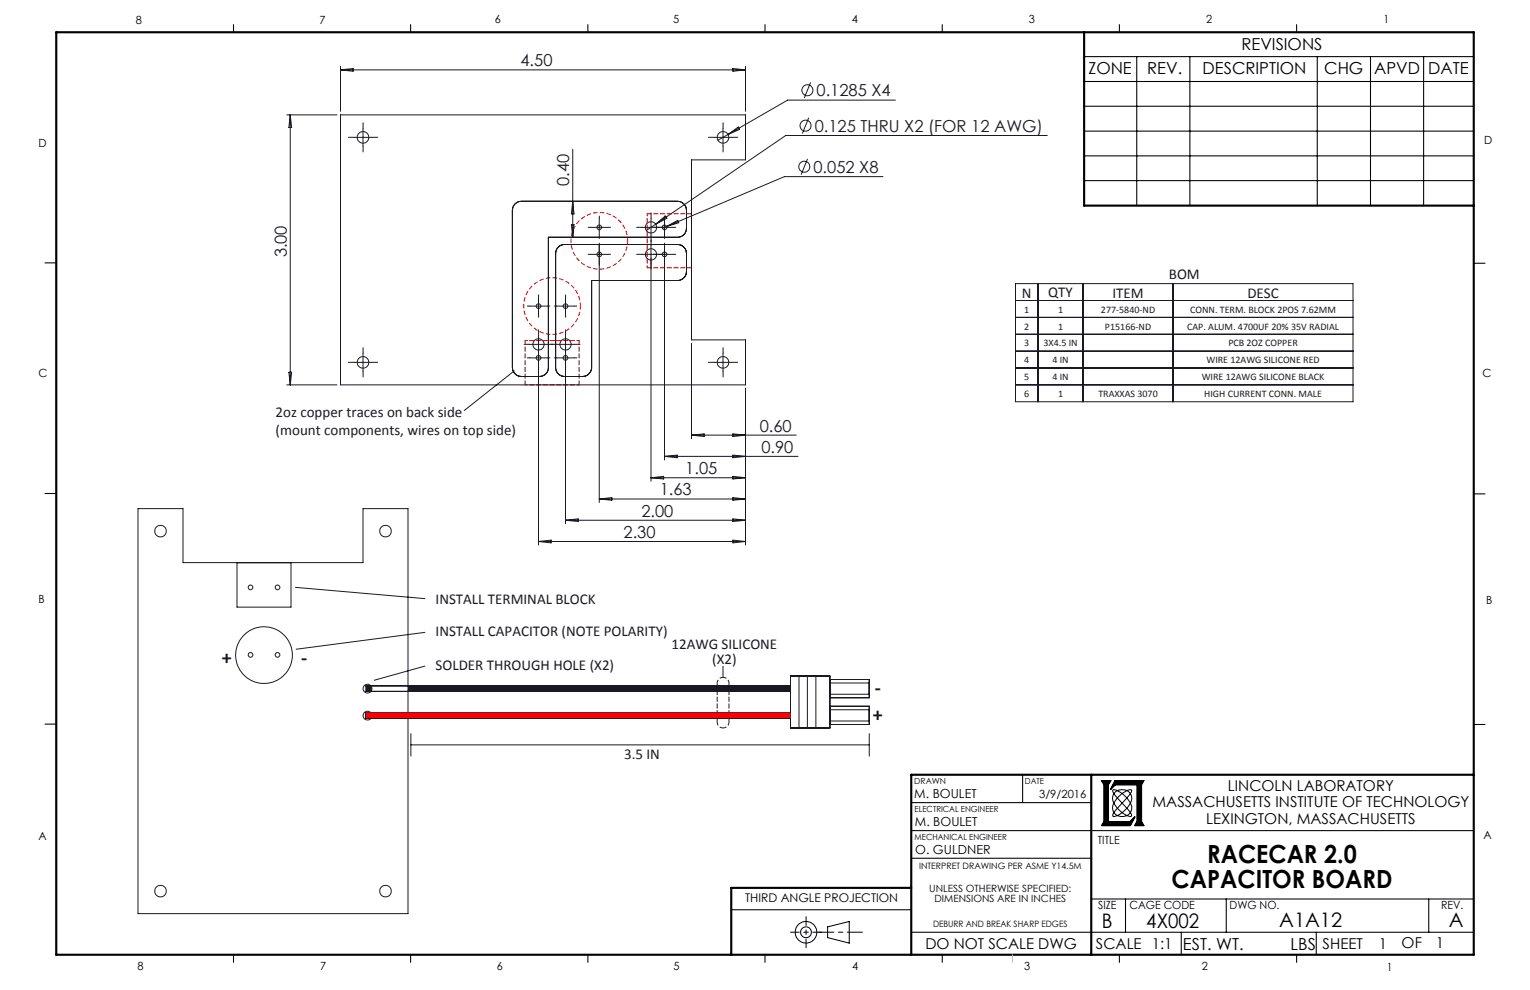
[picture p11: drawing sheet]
<svg xmlns="http://www.w3.org/2000/svg" width="432mm" height="279mm" viewBox="0 0 432 279" stroke-linecap="round" stroke-linejoin="round" font-family="sans-serif">
<g fill="none" stroke="#000" stroke-width=".28">
<path d="M311 220.3l.7 1.2v10.3l-.7 1.2M313.4 220.3l-.7 1.2v10.3h6.4l1.2-1.2-1.2 2.4h-8.3l.7-1.2v-10.3l-.7-1.2h2.7l-.7 1.2v10.3M314.4 226.7l-.4 1.3 .4 1.3M314.4 226.7l1.5 2 2.2 1.5M314.4 229.3l-.2 .3a.53 .53 0 0 0 0 .8 .53 .53 0 0 0 .8-.1l.3-.1M314.4 229.3l.9 .9M314.4 224l.9 1.2M314.4 224l-.4 1.3 .4 1.4M314.8 220.3l-1.3 2.4 1.3-1.2M315.3 230.2l1.1 .2 1.7-.2M315.3 223.1l1.1 .7 1.3 1.1 1.3 1.8M315.3 223.1l1.4-.3 1.4 .3"/>
<path d="M315.3 223.1l-.9 .9M315.3 223.1l-.3-.1a.55 .55 0 0 0-.9 0 .55 .55 0 0 0 .2 .8l.1 .2M315.3 228.1l-.9 1.2M315.3 225.2l2.7 2.9M318 228.1l1 1.2M318 225.2l-2.7 2.9M318.1 223.1l-1.2 .7-1.3 1.1-1.2 1.8M318.1 223.1l.3-.1a.55 .55 0 0 1 .9 0 .55 .55 0 0 1-.2 .8l-.1 .2M318.1 223.1l.9 .9M318.9 231.8l1.3-1.2-1.3 2.4M319 229.3l-.9 .9M319 229.3l.1 .2a.56 .56 0 0 1 .2 .8 .56 .56 0 0 1-.9 0l-.3-.1"/>
<path d="M319 226.7l-1.6 2-2.1 1.5M319 224l.4 1.1-.4 1.6M319 224l-1 1.2M319 226.7l.4 1.1-.4 1.5M320.9 221.5v10.3l-.7 1.2h2.7l-.7-1.2v-10.3l.7-1.2h-8.3l-1.2 2.4 1.2-1.2h6.4v10.3l-.7 1.2M322.7 220.3l-.6 1.2v10.3l.6 1.2M233.6 261.6l6.1-1.5v6.1l-6.1-1.6z"/>
<circle cx="227.5" cy="263.1" r="1.52"/>
<circle cx="227.5" cy="263.1" r="3.1"/>
</g>
<path d="M177.1 68a8 8 0 0 0-11.8-7 8 8 0 0 0-.4 13.8 8 8 0 0 0 12.2-6.4v-.4M163.8 86.4a8 8 0 0 0-11.9-7 8 8 0 0 0-.3 13.8 8 8 0 0 0 12.2-6.4v-.4" fill="none" stroke="#f00" stroke-width=".28" stroke-dasharray="1.3 .6" stroke-dashoffset=".3" stroke-linecap="butt"/>
<g fill="none" stroke="#191924" stroke-width=".28">
<path d="M96.1 32.4h114.3v12.7h-15.2v50.8h15.2v12.7h-114.3zM144.6 59.4v.2M144.6 59.3v.1M144.6 59.6v44.1M147.1 56.8a2.58 2.58 0 0 0-2.5 2.5M147.1 56.8h44.1a2.58 2.58 0 0 1 2.5 2.5v5.1a2.52 2.52 0 0 1-2.5 2.6h-36.4v36.7M156.8 71.8v.3M156.8 71.5v.3M156.8 72.1v31.6M159.3 69a2.58 2.58 0 0 0-2.5 2.5M159.3 69h31.9a2.58 2.58 0 0 1 2.5 2.5v5.1a2.58 2.58 0 0 1-2.5 2.6h-24.2v24.5a2.58 2.58 0 0 1-2.6 2.6M286.6 84.8h95.2"/>
<path d="M286.6 80h95.2v33.4h-95.2zM286.6 89.6h95.2M286.6 94.3h95.2M286.6 99.1h95.2M292.9 80v33.4M305.6 80v33.4M331 80v33.4M144.6 103.7a2.58 2.58 0 0 0 2.5 2.6M145.1 104.7l-14.1 11.2M154.8 103.7a2.52 2.52 0 0 1-2.6 2.6h-5.1M156.8 103.7a2.58 2.58 0 0 0 2.5 2.6M159.3 106.3h5.1"/>
<path d="M286.6 103.9h95.2M286.6 108.6h95.2M38.9 143.5h12.7v15.3h50.8v-15.3h12.7v114.3h-76.2zM66.9 158.8v12.5h15.2v-12.5M83.4 165.8l36.5 3.1M119.9 178.5l-36.3 4.7M119.9 188l-14.3 4M204 188v3.2M223.1 193.6h-119.8v1.5h119.8M223.1 190.8h11.1v14.7h-11.1zM225.5 190.8v14.7M227.9 190.8v14.7"/>
<path d="M230.3 190.8v14.7M234.2 191.8h11.1v5.1h-11.1M234.2 199.3h11.1v5.2h-11.1M234.2 195.9h11.1M234.2 192.8h11.1M116 207v6.4M116 210.2h129.3M223.1 201.1h-119.8v1.6h119.8M234.2 203.5h11.1M234.2 200.3h11.1M245.3 207v6.4"/>
<circle cx="102.4" cy="38.8" r="1.63"/>
<circle cx="204" cy="38.8" r="1.63"/>
<circle cx="169.1" cy="71.8" r=".66"/>
<circle cx="169.1" cy="64.2" r=".66"/>
<circle cx="183.7" cy="64.2" r="1.59"/>
<circle cx="183.7" cy="71.8" r="1.59"/>
<circle cx="187.6" cy="71.8" r=".66"/>
<circle cx="187.6" cy="64.2" r=".66"/>
<circle cx="152" cy="97.2" r="1.59"/>
<circle cx="152" cy="86.4" r=".66"/>
<circle cx="159.6" cy="97.2" r="1.59"/>
<circle cx="159.6" cy="86.4" r=".66"/>
<circle cx="102.4" cy="102.3" r="1.63"/>
<circle cx="152" cy="101" r=".66"/>
<circle cx="159.6" cy="101" r=".66"/>
<circle cx="204" cy="102.3" r="1.63"/>
<circle cx="45.3" cy="149.9" r="1.63"/>
<circle cx="108.8" cy="149.9" r="1.63"/>
<circle cx="70.7" cy="165.8" r=".66"/>
<circle cx="78.3" cy="165.8" r=".66"/>
<circle cx="70.7" cy="184.8" r=".66"/>
<circle cx="74.5" cy="184.9" r="8"/>
<circle cx="78.3" cy="184.8" r=".66"/>
<circle cx="103.7" cy="194.4" r="1.24"/>
<circle cx="103.7" cy="202" r="1.24"/>
<circle cx="45.3" cy="251.5" r="1.63"/>
<circle cx="108.8" cy="251.5" r="1.63"/>
</g>
<path d="M204.1 191.2l-1.2 .4-.5 1.2M205.7 192.8l-.5-1.2-1.1-.4M202.4 203.8l.5 1.2 1.2 .4M204.1 205.4l1.1-.4 .5-1.2" fill="none" stroke="#191924" stroke-width=".28" stroke-dasharray="1.3 .6" stroke-dashoffset=".3" stroke-linecap="butt"/>
<path d="M227.5 258.7v8.8M231.9 263.1h-8.8" fill="none" stroke="#000" stroke-width=".28" stroke-dasharray="15.2 1.3 1.3 1.3" stroke-dashoffset="12.8"/>
<path d="M231.1 263.1h12.3" fill="none" stroke="#000" stroke-width=".28" stroke-dasharray="15.2 1.3 1.3 1.3" stroke-dashoffset="11"/>
<g fill="none" stroke="#000" stroke-width=".3">
<path d="M65.9 6.9v2.2M115.9 6.9v2.2M165.9 6.9v2.2M215.9 6.9v2.2M265.9 6.9v2.2M306 16h109.9M315.9 6.9v2.2M320.8 16v42M335.8 16v42M365.9 6.9v2.2M371.8 16v42.1M386.8 16v42.1"/>
<path d="M401.8 16v42.1M306 23h109.9M306 30h109.9M306 37h109.9M306 44h109.9M306 51h109.9M12.7 74.2h3.2M415.9 74.3h3.2M12.7 139.3h3.2M415.9 139.4h3.2M12.7 204.4h3.2M288.6 218.7v7.8"/>
<path d="M415.9 204.5h3.2M257.2 226.5h50.8M257.2 234.4h158.7M206.4 256.8h50.8M257.2 242.2h50.8M308 253.7h107.9M317.6 253.7v9.4M346.1 253.7v9.4M403.2 253.7v9.4M65.9 269.5v2.1M115.9 269.5v2.1M165.9 269.5v2.1"/>
<path d="M215.9 269.5v2.1M257.2 263.1h158.7M265.9 269.5v2.1M315.9 269.5v2.1M333.4 263.1v6.4M365.9 269.5v2.1M371.5 263.1v6.4"/>
</g>
<path d="M15.9 9.1h400v260.4h-400zM306 9.1v48.9h109.9M308 218.7v50.8M415.9 218.7h-158.7v50.8M257.2 250.6h-50.8v18.9" fill="none" stroke="#000" stroke-width=".6"/>
<path d="M182.6 75.6h12.5M195.1 60.3h-12.5M148.2 96.1v12.5M163.4 108.6v-12.5" fill="none" stroke="#f00" stroke-width=".28" stroke-dasharray="1.3 .6" stroke-dashoffset=".1"/>
<path d="M182.6 60.3v15.3M195.1 75.6v-15.3M163.4 96.1h-15.2M148.2 108.6h15.2" fill="none" stroke="#f00" stroke-width=".28" stroke-dasharray="1.3 .6" stroke-dashoffset=".6"/>
<path d="M202.4 192.8v11M205.7 203.8v-11" fill="none" stroke="#191924" stroke-width=".28" stroke-dasharray="1.3 .6" stroke-dashoffset="-.1"/>
<path d="M285.8 269.5v2.1" fill="none" stroke="#c0c0c0" stroke-width=".28"/>
<path d="M314.8 220.3l-1.3 2.4 1.3-1.2h6.2v10.3l-.7 1.2h2.6l-.7-1.2v-10.3l.7-1.2zM311 220.3l.7 1.2v10.3l-.7 1.2h8.1l1.2-2.4-1.2 1.2h-6.3v-10.3l.7-1.2z" fill-rule="evenodd" fill="#000"/>
<path d="M104.6 201.1l.4 .6-.3 1h10.4v-1.6zM103.3 201.1v1.6h1.4l.3-.5-.3-1zM115.1 201.1v1.6h87.3v-1.6zM202.4 201.1v1.6h3.3v-1.6zM205.7 201.1v1.6h17.4v-1.6z" fill-rule="evenodd" fill="#f00"/>
<path d="M104.7 193.6l.3 1-.3 .5h10.4v-1.5zM115.1 193.6v1.5h87.3v-1.5zM104.7 193.6l.3 1-.3 .5h10.4v-1.5zM205.7 193.6v1.5h17.4v-1.5zM202.4 193.6v1.5h3.3v-1.5zM103.3 193.6v1.5h1.4l.3-.5-.3-1z" fill-rule="evenodd" fill="#191924"/>
<g fill="none" stroke="#191924" stroke-width=".28">
<path d="M96.1 18.7v12.7M96.1 19.7h114.3M96.1 19.7l3.6-.4v.8zM206.8 19.3l3.6 .4-3.6 .4zM210.4 18.7v12.7M80.9 32.4h14.2M81.9 32.4v76.2M81.9 32.4l.4 3.6h-.8zM99.9 38.8h5.1M102.4 36.3v5M201.5 38.8h5.1M204 36.3v5"/>
<path d="M205.5 38l2.9-2.2 .3 .7zM228.2 33.2l-1.8 4.5M228.8 23.2l-1.8 4.5M252.7 28.3h-30.4l-19.7 11.3M295.6 38.2h-73.8l-36.8 25.1M161.6 42.1v24.9M161.6 56.8l.4 3.6h-.7zM227.9 44.8l-1.8 4.5M249.2 49.8h-27.8l-33.3 14.1M161.3 63.4h.7l-.4 3.6zM166.6 71.8h5M166.6 64.2h5"/>
<path d="M169.1 69v72.8M169.1 61.7v5M181.2 71.8h8.8M181.2 64.2h8.8M183.7 61.7v5M183.7 69.3v66.5M185 63.3l-2.6 1.8M185 63.3l2.7-2.3 .5 .6zM187.5 61.7v5M187.5 69.3v60.5M188.1 63.9l-1.2 .5M188.1 63.9l3.2-1.7 .3 .7z"/>
<path d="M102.4 99.8v5M149.5 97.2h5M149.5 86.4h5M152 83.9v5M152 94.7v59.1M157.1 97.2h5M157.1 86.4h5M159.6 83.9v5M159.6 94.7v53.1M195.2 96.9v26.9M204 99.8v5M80.9 108.6h14.2"/>
<path d="M81.5 105.1h.8l-.4 3.5zM99.9 102.3h5.1M149.5 101h5M157.1 101h5M201.5 102.3h5.1M210.4 109.6v44.2M183.7 134.8h26.7M183.7 134.8l3.6-.4v.8zM187.5 128.8h37.7M187.5 128.8l3.6-.4v.8zM195.2 122.8h29.5M195.2 122.8l3.5-.4v.8z"/>
<path d="M206.8 128.4l3.6 .4-3.6 .4zM206.8 134.4l3.6 .4-3.6 .4zM206.8 122.4l3.6 .4-3.6 .4zM152 152.8h58.4M152 152.8l3.5-.4v.8zM159.6 146.8h50.8M159.6 146.8l3.6-.4v.8zM169.1 140.8h41.3M169.1 140.8l3.6-.4v.8zM206.8 140.4l3.6 .4-3.6 .4zM206.8 146.4l3.6 .4-3.6 .4zM206.8 152.4l3.6 .4-3.6 .4z"/>
<circle cx="227.4" cy="35.5" r="1.56"/>
<circle cx="227.9" cy="25.5" r="1.55"/>
<circle cx="227" cy="47.1" r="1.55"/>
</g>
<g fill="none" stroke="#191924" stroke-width=".28" stroke-dasharray="15.2 1.3 1.3 1.3">
<path d="M100 38.8h-1.7M102.5 36.3v-1.7M105 38.8h1.6M201.6 38.8h-1.7M204.1 36.3v-1.7M206.6 38.8h1.6M102.5 41.3v1.6M204.1 41.3v1.6M166.6 71.8h-.6M166.6 64.2h-.6M169.1 69.3v-.7M169.1 74.3v.6"/>
<path d="M169.1 61.7v-.7M169.1 66.7v.6M171.6 71.8h.7M171.6 64.2h.7M181.2 71.8h-1.5M181.2 64.2h-1.5M183.7 69.3v-1.6M183.7 74.3v1.6M183.7 61.7v-1.6M183.7 66.7v1.5M185.1 71.8h-.7M185.1 64.2h-.7"/>
<path d="M186.2 71.8h1.6M186.2 64.2h1.6M187.6 69.3v-.7M187.6 74.3v.6M187.6 61.7v-.7M187.6 66.7v.6M190.1 71.8h.6M190.1 64.2h.6M102.5 99.8v-1.7M149.5 97.2h-1.6M149.5 86.4h-.7M152 94.7v-1.6"/>
<path d="M152 99.7v1.6M152 98.5v-.7M152 83.9v-.7M152 88.9v.6M154.5 97.2h1.6M154.5 86.4h.7M157.1 97.2h-1.6M157.1 86.4h-.6M159.6 98.5v-.7M159.6 94.7v-1.6M159.6 99.7v1.6M159.6 83.9v-.7"/>
<path d="M159.6 88.9v.6M162.1 97.2h1.6M162.1 86.4h.7M204.1 99.8v-1.7M100 102.3h-1.7M102.5 104.8v1.6M105 102.3h1.6M149.5 101h-.7M152 103.5v.6M154.5 101h.7M157.1 101h-.6M159.6 103.5v.6"/>
<path d="M162.1 101h.7M201.6 102.3h-1.7M204.1 104.8v1.6M206.6 102.3h1.6"/>
</g>
<g font-size="7.1">
<text x="340.7" y="243.5">RACECAR 2.0</text>
<text x="330.6" y="250.5">CAPACITOR BOARD</text>
</g>
<g font-size="5.6" fill="#191924">
<text x="62.6" y="187.4">+</text>
<text x="85" y="187.4">-</text>
<text x="246.9" y="195.8">-</text>
<text x="246.3" y="203.6">+</text>
</g>
<g font-size="5.6">
<text x="311" y="261.9">B</text>
<text x="323.5" y="261.9">4X002</text>
<text x="361" y="261.5">A1A12</text>
<text x="408.9" y="261.5">A</text>
</g>
<g font-size="4.7">
<text x="350.4" y="14.1">REVISIONS</text>
<text x="307.2" y="20.9">ZONE</text>
<text x="323.8" y="20.9">REV.</text>
<text x="339.4" y="20.9">DESCRIPTION</text>
<text x="373.7" y="20.9">CHG</text>
<text x="387.8" y="20.9">APVD</text>
<text x="403.1" y="20.9">DATE</text>
<text x="333.8" y="268.1">EST. WT.</text>
<text x="364.2" y="268.1">LBS</text>
</g>
<g font-size="4.7" fill="#191924">
<text x="146.9" y="18.7">4.50</text>
<text x="230.5" y="27.2">0.1285 X4</text>
<text x="229.9" y="37.2">0.125 THRU X2 (FOR 12 AWG)</text>
<text x="160.6" y="52.4" transform="rotate(-90 160.6 52.4)">0.40</text>
<text x="229.6" y="48.7">0.052 X8</text>
<text x="80.9" y="72.7" transform="rotate(-90 80.9 72.7)">3.00</text>
<text x="214.4" y="121.8">0.60</text>
<text x="214.9" y="127.8">0.90</text>
<text x="193.4" y="133.8">1.05</text>
<text x="186.2" y="139.8">1.63</text>
<text x="181" y="145.8">2.00</text>
<text x="176" y="151.8">2.30</text>
</g>
<g font-size="4.2" fill="#191924">
<text x="295.8" y="83.8">QTY</text>
<text x="329.9" y="78.6">BOM</text>
<text x="288.4" y="84.1">N</text>
<text x="314" y="84.1">ITEM</text>
<text x="352" y="84">DESC</text>
<text x="77.8" y="117.6">2oz copper traces on back side</text>
<text x="77.8" y="122.9">(mount components, wires on top side)</text>
<text x="122.9" y="170.6">INSTALL TERMINAL BLOCK</text>
<text x="122.9" y="179.6">INSTALL CAPACITOR (NOTE POLARITY)</text>
<text x="189.5" y="183">12AWG SILICONE</text>
<text x="122.9" y="189.1">SOLDER THROUGH HOLE (X2)</text>
<text x="201" y="187.4">(X2)</text>
<text x="176.1" y="214.1">3.5 IN</text>
</g>
<g font-size="4.2">
<text x="325.3" y="227.9">MASSACHUSETTS INSTITUTE OF TECHNOLOGY</text>
<text x="346.6" y="223.1">LINCOLN LABORATORY</text>
<text x="340.4" y="232.6">LEXINGTON, MASSACHUSETTS</text>
<text x="261.2" y="267.9">DO NOT SCALE DWG</text>
<text x="309.3" y="267.9">SCALE 1:1</text>
<text x="373.3" y="267.8">SHEET</text>
<text x="389.1" y="267.8">1</text>
<text x="395.6" y="267.6">OF</text>
<text x="405.3" y="267.6">1</text>
</g>
<g font-size="3.5">
<text x="258" y="225.1">M. BOULET</text>
<text x="258.2" y="233.2">M. BOULET</text>
<text x="258.3" y="241">O. GULDNER</text>
</g>
<text font-size="3.4" x="210.3" y="254.6">THIRD ANGLE PROJECTION</text>
<g font-size="3.2">
<text x="38.3" y="6.7">8</text>
<text x="90.2" y="6.7">7</text>
<text x="139.7" y="6.5">6</text>
<text x="190" y="6.5">5</text>
<text x="240.4" y="6.5">4</text>
<text x="290.4" y="6.5">3</text>
<text x="340.4" y="6.5">2</text>
<text x="390.4" y="6.5">1</text>
<text x="10.9" y="41.6">D</text>
<text x="418.9" y="40.7">D</text>
<text x="10.9" y="106.3">C</text>
<text x="418.4" y="106.4">C</text>
<text x="10.8" y="170.2">B</text>
<text x="419.4" y="170.6">B</text>
<text x="293.3" y="225.1">3/9/2016</text>
<text x="10.8" y="237.2">A</text>
<text x="309.8" y="238.2">TITLE</text>
<text x="418.6" y="236.8">A</text>
<text x="310" y="256.5">SIZE</text>
<text x="318.8" y="256.5">CAGE CODE</text>
<text x="347" y="256.5">DWG NO.</text>
<text x="406.7" y="256.5">REV.</text>
<text x="38.8" y="273.8">8</text>
<text x="90.4" y="273.8">7</text>
<text x="140.2" y="273.8">6</text>
<text x="190.1" y="273.9">5</text>
<text x="240.5" y="273.8">4</text>
<text x="289" y="273.9">3</text>
<text x="339.1" y="273.8">2</text>
<text x="391.4" y="274.1">1</text>
</g>
<g font-size="2.8" fill="#191924">
<text x="289.1" y="88.3">1</text>
<text x="298.6" y="88.3">1</text>
<text x="310.7" y="88.3">277-5840-ND</text>
<text x="335.9" y="88.3">CONN. TERM. BLOCK 2POS 7.62MM</text>
<text x="289.1" y="93">2</text>
<text x="298.6" y="93">1</text>
<text x="311.8" y="93">P15166-ND</text>
<text x="335" y="93">CAP. ALUM. 4700UF 20% 35V RADIAL</text>
<text x="289.1" y="97.8">3</text>
<text x="294.5" y="97.8">3X4.5 IN</text>
<text x="346.7" y="97.8">PCB 2OZ COPPER</text>
<text x="289.1" y="107.3">5</text>
<text x="289.1" y="102.6">4</text>
<text x="297" y="107.3">4 IN</text>
<text x="297" y="102.6">4 IN</text>
<text x="339.1" y="107.3">WIRE 12AWG SILICONE BLACK</text>
<text x="340.5" y="102.5">WIRE 12AWG SILICONE RED</text>
<text x="289.1" y="112.1">6</text>
<text x="298.6" y="112.1">1</text>
<text x="310" y="112.1">TRAXXAS 3070</text>
<text x="339.9" y="112.1">HIGH CURRENT CONN. MALE</text>
</g>
<g font-size="2.8">
<text x="262.2" y="251.8">UNLESS OTHERWISE SPECIFIED:</text>
<text x="263.7" y="254.6">DIMENSIONS ARE IN INCHES</text>
</g>
<g font-size="2.5">
<text x="259.4" y="245.4">INTERPRET DRAWING PER ASME Y14.5M</text>
<text x="263.3" y="261.5">DEBURR AND BREAK SHARP EDGES</text>
</g>
<g font-size="2.4">
<text x="258" y="221.3">DRAWN</text>
<text x="289.2" y="221.3">DATE</text>
<text x="258.1" y="229.1">ELECTRICAL ENGINEER</text>
<text x="258.1" y="237">MECHANICAL ENGINEER</text>
</g>
</svg>
